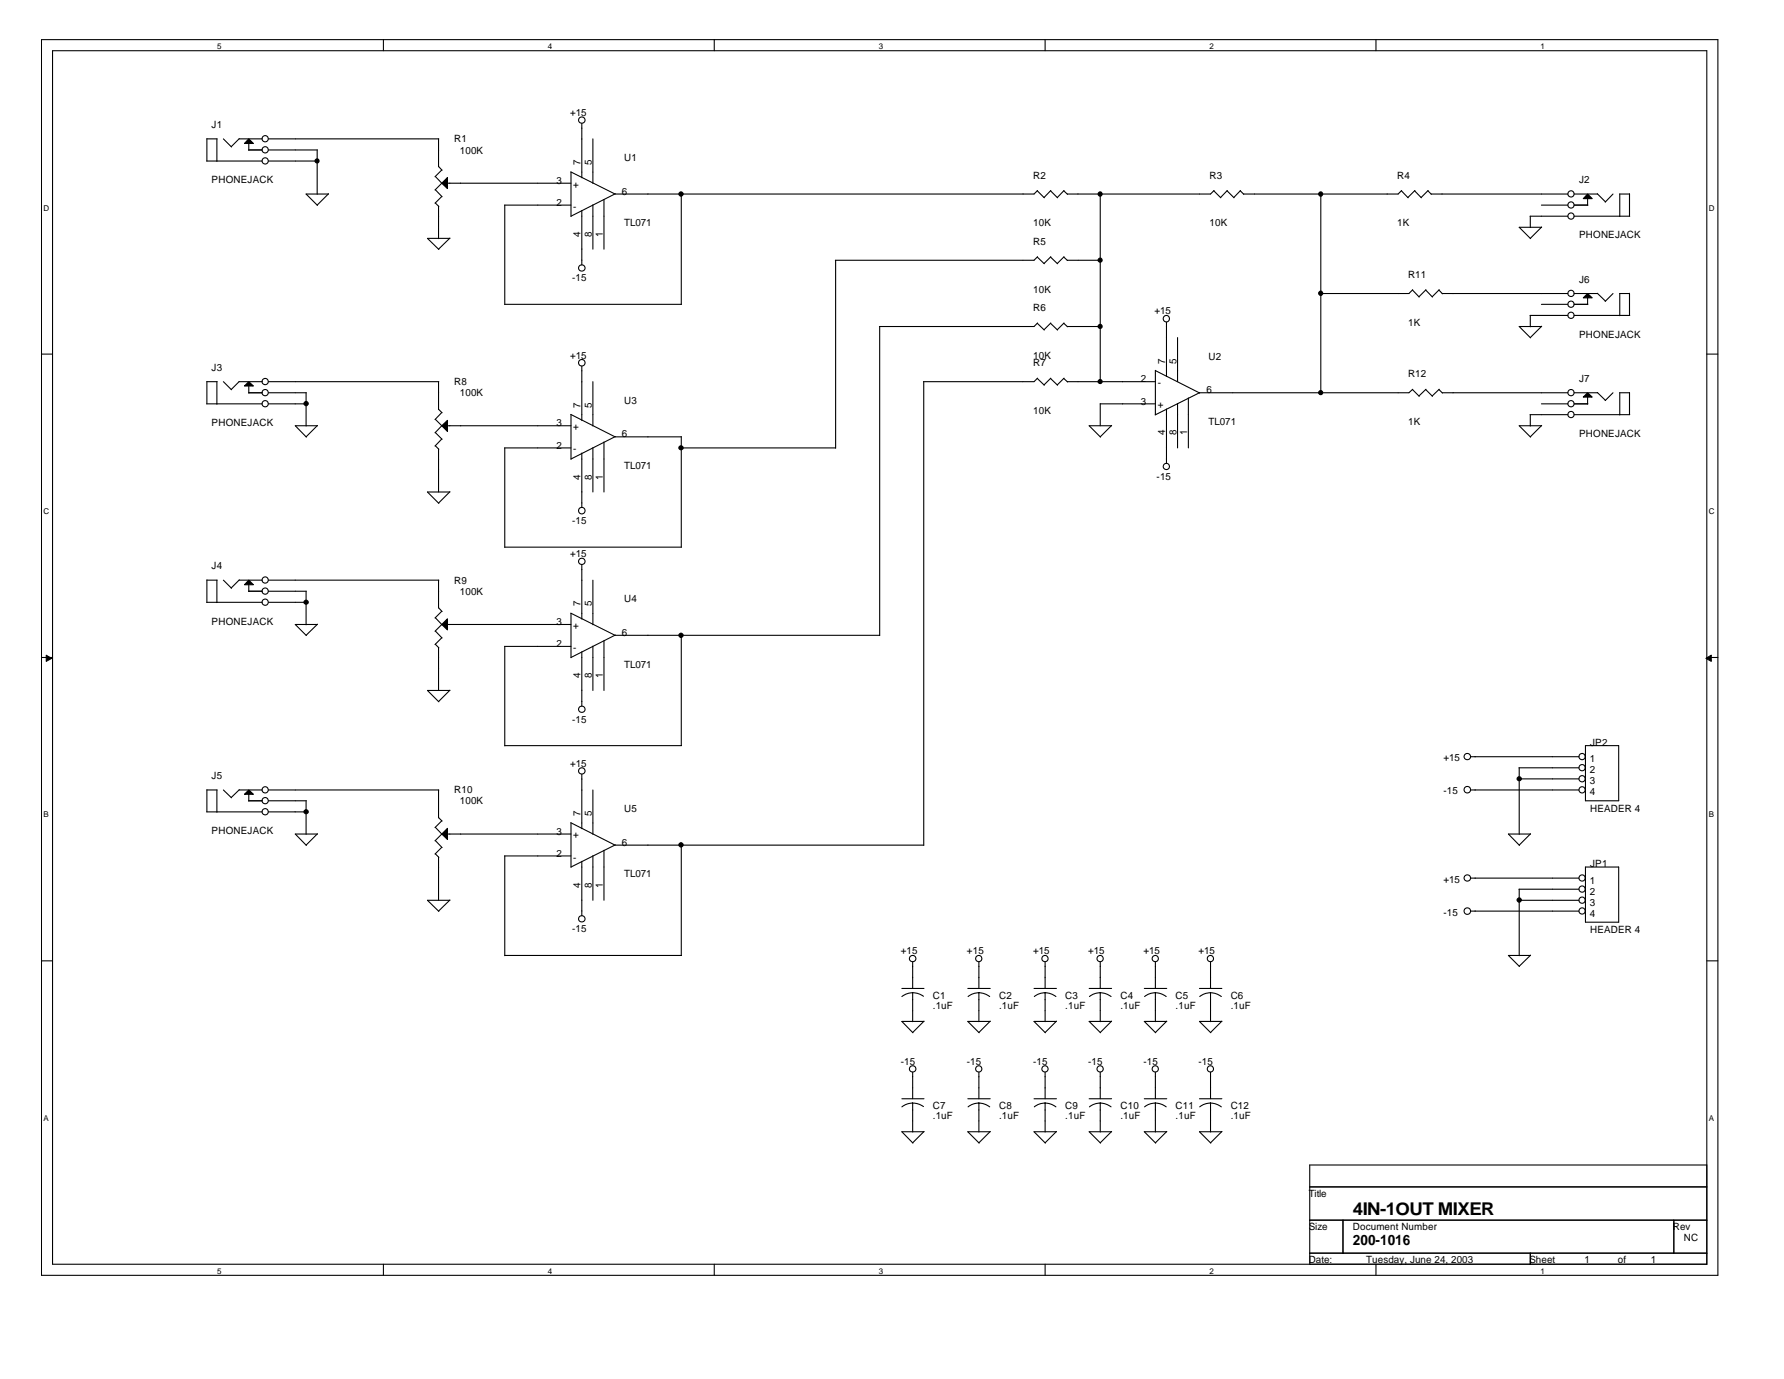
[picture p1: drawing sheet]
<svg xmlns="http://www.w3.org/2000/svg" width="279mm" height="216mm" viewBox="0 0 279 216" stroke-linecap="round" stroke-linejoin="round" font-family="sans-serif">
<g fill="none" stroke="#000" stroke-width=".17">
<path d="M6.5 6.2h262.5v193.5h-262.5zM8.2 7.9h259.1v190h-259.1zM60 6.2v1.7M91.1 19.3v8.5M111.9 6.2v1.7M163.7 6.2v1.7M215.5 6.2v1.7M32.4 25.2h8.7M32.4 21.7h1.6M32.4 21.7v3.5M34 21.7v3.6M35 21.7l1.3 1.3"/>
<path d="M37.4 21.7h3.7M37.5 21.7l-1.3 1.3M38.9 23.5h2.2M39 22.5v1M42.1 21.7h26.6M42.1 25.2h7.6M42.1 23.5h7.6M49.7 23.5v6.9M51.5 30.4h-3.6l1.8 1.8M51.5 30.3l-1.8 1.8M68.2 27.6l1 1.1M68.2 29.7l1 1.1"/>
<path d="M68.2 31.8l.5 .5M68.7 21.7v4.4M68.7 32.3v5.1M68.7 26.1l.5 .6M69.2 26.6l-1.1 1.1M69.2 28.7l-1.1 1M69.2 30.8l-1.1 1M70.1 28.7h19.3M70.5 37.3h-3.6l1.8 1.8M70.5 37.3l-1.8 1.7M79 32.1h10.4M79.1 32.1v15.6"/>
<path d="M89.4 26.9l6.9 3.5h65.6l.6-.6M89.4 26.9v7M91.1 33v8.5M92.9 21.7v7M92.9 32.1v6.9M94.6 31.2v7.8M96.4 30.3l-7 3.5M106.7 30.3v17.3M162.5 29.9l1.1 1.1M164.5 29.9l1.1 1.1M164.6 29.8l-1.1 1.1M166.6 29.9l.6 .5"/>
<path d="M166.6 29.8l-1 1.1M172.3 30.3v29.5M190.1 29.9l1.1 1.1M190.1 29.8l-.5 .6h-22.5M192.2 29.9l1.1 1.1M192.2 29.8l-1 1.1M194.2 29.9l.6 .5M194.3 29.8l-1.1 1.1M206.9 30.3v31.2M219.5 29.9l1 1.1M219.5 29.8l-.5 .6h-24.2M221.5 29.9l1.1 1.1"/>
<path d="M221.6 29.8l-1.1 1.1M223.6 29.9l.6 .5M223.7 29.8l-1.1 1.1M224.1 30.4h21.5M239.6 33.8h6M239.7 33.8v1.8M241.4 32.1h4.2M241.4 35.6h-3.5l1.8 1.8M241.4 35.5l-1.7 1.8M246.5 30.4h3.7M246.5 33.8h8.7M246.5 32.1h2.2"/>
<path d="M248.6 31.1v1.1M250.2 30.3l1.2 1.3M252.6 30.4l-1.2 1.2M253.6 30.4h1.6M253.7 30.4v3.5M255.2 30.3v3.5M6.5 55.4h1.7M32.4 59.7v3.5M32.4 59.8h1.6M34 59.8v3.5M35 59.8l1.3 1.2M37.4 59.8h3.7"/>
<path d="M37.5 59.7l-1.3 1.3M42.1 59.8h26.6M68.7 59.8v4.3M79.1 47.6h27.6M91.1 57.3v8.6M92.9 59.8v6.9M130.9 40.7v29.5M137.8 51.1v48.4M144.7 59.8v72.6M162.5 50.6l1.1 1.1M162.5 40.2l1.1 1.1M162.5 59.2l1.1 1.1"/>
<path d="M162.5 50.6l-.6 .5h-24.2M162.5 40.2l-.6 .5h-31.1M162.5 59.2l-.6 .6h-17.3M164.5 50.6l1.1 1.1M164.5 40.2l1.1 1.1M164.5 59.2l1.1 1.1M164.6 50.6l-1.1 1M164.6 40.2l-1.1 1.1M164.6 59.2l-1.1 1.1M166.6 50.6l.6 .6M166.6 40.2l.6 .6M166.6 59.2l.6 .6"/>
<path d="M166.6 50.6l-1 1M166.6 40.2l-1 1.1M166.6 59.2l-1 1.1M167.1 51.1h5.3M167.1 40.7h5.3M167.1 59.8h13.9M181 58v6.9M181 58l6.9 3.5M182.7 50.4v8.6M184.4 52.9v6.9M221.2 45.4l1.1 1.1M221.3 45.4l-.6 .6h-13.9"/>
<path d="M223.3 45.4l1 1.1M223.3 45.4l-1.1 1.1M225.4 45.4l.5 .6M225.4 45.4l-1.1 1.1M225.9 46h19.7M239.6 49.4h6M239.7 49.4v1.8M241.4 47.6h4.2M241.4 51.1h-3.5l1.8 1.8M241.4 51.1l-1.7 1.8M246.5 46h3.7M246.5 49.4h8.7"/>
<path d="M246.5 47.6h2.2M248.6 46.6v1.1M250.2 45.9l1.2 1.2M252.6 46l-1.2 1.2M253.6 46h1.6M253.7 46v3.4M255.2 45.9v3.5M267.3 55.4h1.7M32.4 63.2h8.7M38.9 61.5h2.2M39 60.4v1.1M42.1 63.2h5.9"/>
<path d="M42.1 61.5h5.9M47.9 61.5v5.2M49.7 66.7h-3.5l1.8 1.7M49.7 66.6l-1.8 1.8M68.2 65.6l1 1.1M68.2 67.7l1 1.1M68.2 69.8l.5 .5M68.7 70.3v6.7M68.7 64.1l.5 .5M69.2 64.6l-1.1 1.1M69.2 66.7l-1.1 1.1M69.2 68.7l-1.1 1.1"/>
<path d="M70.1 66.7h19.3M70.5 77h-3.6l1.8 1.8M70.5 77l-1.8 1.8M79 70.1h10.4M79.1 70.1v15.6M89.4 64.9l6.9 3.5h10.4M89.4 64.9v7M91.1 70.9v8.5M92.9 70.1v6.9M94.6 69.2v7.8M96.4 68.4l-7 3.5M106.7 70.1h24.2"/>
<path d="M106.7 68.4v17.3M172.3 63.2v3.5M172.3 63.2h8.7M174.1 66.7h-3.5l1.8 1.7M174.1 66.6l-1.8 1.8M182.7 64v8.5M184.4 63.2v6.9M186.1 62.3v7.8M221.2 61l1.1 1M221.3 60.9l-.6 .6h-32.8l-7 3.5M223.3 61l1 1M223.3 60.9l-1.1 1.1"/>
<path d="M225.4 61l.5 .5M225.4 60.9l-1.1 1.1M225.9 61.5h19.7M239.6 64.9h6M239.7 64.9v1.8M241.4 63.2h4.2M241.4 66.7h-3.5l1.8 1.7M241.4 66.6l-1.7 1.8M246.5 63.2h2.2M246.5 61.5h3.7M246.5 64.9h8.7M248.6 62.2v1.1"/>
<path d="M250.2 61.5l1.2 1.2M252.6 61.5l-1.2 1.2M253.6 61.5h1.6M253.7 61.5v3.5M255.2 61.5v3.4M32.4 94.3h8.7M32.4 90.8v3.5M32.4 90.8h1.6M34 90.8v3.5M35 90.8l1.3 1.3M37.4 90.8h3.7M37.5 90.8l-1.3 1.3"/>
<path d="M38.9 92.6h2.2M39 91.5v1.1M42.1 90.8h26.6M42.1 94.3h5.9M42.1 92.6h5.9M47.9 92.6v5.2M49.7 97.8h-3.5l1.8 1.7M49.7 97.7l-1.8 1.8M68.2 96.7l1 1.1M68.2 98.8l1 1.1M68.7 90.8v4.4M68.7 95.1l.5 .6"/>
<path d="M69.2 95.7l-1.1 1.1M69.2 97.8l-1.1 1M69.2 99.8l-1.1 1.1M70.1 97.8h19.3M79.1 85.7h27.6M89.4 96l6.9 3.5h41.5M89.4 96v7M91.1 88.4v8.5M92.9 90.8v7M96.4 99.4l-7 3.5M106.7 99.4v17.3M6.5 102.9h1.7"/>
<path d="M68.2 100.9l.5 .5M68.7 101.4v6.7M70.5 108.1h-3.6l1.8 1.8M70.5 108.1l-1.8 1.7M79 101.2h10.4M79.1 116.7h27.6M79.1 101.2v15.6M91.1 102v8.6M92.9 101.2v6.9M94.6 100.3v7.8M230.4 118.5h16.9M248.3 116.7h5.2v8.7h-5.2z"/>
<path d="M267.3 102.9h1.7M32.4 127.1h8.7M32.4 123.7h1.6M32.4 123.6v3.5M34 123.7v3.5M35 123.7l1.3 1.2M37.4 123.7h3.7M37.5 123.6l-1.3 1.3M38.9 125.4h2.2M39 124.4v1M42.1 123.7h26.6M42.1 125.4h5.9"/>
<path d="M42.1 127.1h5.8M47.9 125.4v5.2M49.7 130.6h-3.5l1.8 1.8M49.7 130.5l-1.8 1.8M68.2 129.5l1 1.1M68.2 131.6l1 1.1M68.2 133.7l.5 .5M68.7 123.7v4.3M68.7 134.2v6.8M68.7 128l.5 .5M69.2 128.5l-1.1 1.1M69.2 130.6l-1.1 1"/>
<path d="M69.2 132.7l-1.1 1M70.1 130.6h19.3M79 134h10.4M79.1 134v15.6M89.4 128.8l6.9 3.5h48.4M89.4 128.8v7M91.1 121.2v8.5M91.1 134.9v8.5M92.9 123.7v6.9M92.9 134v7M94.6 133.1v7.9M96.4 132.3l-7 3.4"/>
<path d="M106.7 132.3v17.3M230.4 137.5h16.9M230.4 123.7h16.9M237.9 139.2h9.4M237.9 120.2h9.4M237.9 121.9h9.4M237.9 120.2v10.4M237.9 139.2v10.4M239.7 130.6h-3.5l1.8 1.8M239.7 130.5l-1.8 1.8M248.3 135.7h5.2v8.7h-5.2zM6.5 150.4h1.7"/>
<path d="M70.5 141h-3.6l1.8 1.7M70.5 140.9l-1.8 1.7M79.1 149.6h27.6M141.2 154.8h3.5M142.9 155.4l.8 .1 .9 .5M142.9 155.4l-.7 .1-1 .5M142.9 150.6v4.2M142.9 155.4v4.6M144.7 159.9h-3.5l1.8 1.8M144.7 159.9l-1.8 1.8M151.6 154.8h3.5M153.3 155.4l.7 .1 1 .5"/>
<path d="M153.3 155.4l-.7 .1-1 .5M153.3 150.6v4.2M153.3 155.4v4.6M155.1 159.9h-3.5l1.7 1.8M155.1 159.9l-1.8 1.8M161.9 154.8h3.6M163.7 155.4l.7 .1 1 .5M163.7 155.4l-.8 .1-.9 .5M163.7 150.6v4.2M163.7 155.4v4.6M165.5 159.9h-3.6l1.8 1.8M165.5 159.9l-1.8 1.8"/>
<path d="M170.6 154.8h3.5M172.3 155.4l.7 .1 1 .5M172.3 155.4l-.7 .1-1 .5M172.3 150.6v4.2M172.3 155.4v4.6M174.1 159.9h-3.5l1.8 1.8M174.1 159.9l-1.8 1.8M179.2 154.8h3.5M181 155.4l.7 .1 .9 .5M181 155.4l-.8 .1-.9 .5M181 150.6v4.2M181 155.4v4.6"/>
<path d="M182.7 159.9h-3.5l1.8 1.8M182.7 159.9l-1.7 1.8M187.9 154.8h3.5M189.6 155.4l.7 .1 1 .5M189.6 155.4l-.7 .1-1 .5M189.6 150.6v4.2M189.6 155.4v4.6M191.4 159.9h-3.5l1.7 1.8M191.4 159.9l-1.8 1.8M230.4 142.6h16.9M237.9 141h9.4M239.7 149.6h-3.5l1.8 1.7"/>
<path d="M239.7 149.5l-1.8 1.8M267.3 150.4h1.7M141.2 172h3.5M142.9 172.7l.8 .1 .9 .5M142.9 172.7l-.7 .1-1 .5M142.9 167.9v4.1M142.9 172.7v4.5M144.7 177.2h-3.5l1.8 1.8M144.7 177.1l-1.8 1.8M151.6 172h3.5M153.3 172.7l.7 .1 1 .5M153.3 172.7l-.7 .1-1 .5"/>
<path d="M153.3 167.9v4.1M153.3 172.7v4.5M155.1 177.2h-3.5l1.7 1.8M155.1 177.1l-1.8 1.8M161.9 172h3.6M163.7 172.7l.7 .1 1 .5M163.7 172.7l-.8 .1-.9 .5M163.7 167.9v4.1M163.7 172.7v4.5M165.5 177.2h-3.6l1.8 1.8M165.5 177.1l-1.8 1.8M170.6 172h3.5"/>
<path d="M172.3 172.7l.7 .1 1 .5M172.3 172.7l-.7 .1-1 .5M172.3 167.9v4.1M172.3 172.7v4.5M174.1 177.2h-3.5l1.8 1.8M174.1 177.1l-1.8 1.8M179.2 172h3.5M181 172.7l.7 .1 .9 .5M181 172.7l-.8 .1-.9 .5M181 167.9v4.1M181 172.7v4.5M182.7 177.2h-3.5l1.8 1.8"/>
<path d="M182.7 177.1l-1.7 1.8M187.9 172h3.5M189.6 172.7l.7 .1 1 .5M189.6 172.7l-.7 .1-1 .5M189.6 167.9v4.1M189.6 172.7v4.5M191.4 177.2h-3.5l1.7 1.8M191.4 177.1l-1.8 1.8M60 197.9v1.8M111.9 197.9v1.8M163.7 197.9v1.8M205.1 185.8h62.2"/>
<path d="M205.1 191h62.2M205.1 196.2h62.2M210.3 191v5.2M215.5 197.9v1.8M239.7 196.2v1.7M262.1 191v5.2M267.3 182.4h-62.2v15.5"/>
<circle cx="91.1" cy="18.8" r=".5"/>
<circle cx="41.5" cy="21.7" r=".49"/>
<circle cx="41.5" cy="23.5" r=".49"/>
<circle cx="41.5" cy="25.2" r=".49"/>
<circle cx="246" cy="33.8" r=".49"/>
<circle cx="246" cy="30.4" r=".49"/>
<circle cx="246" cy="32.1" r=".49"/>
<circle cx="41.5" cy="59.7" r=".49"/>
<circle cx="91.1" cy="56.8" r=".51"/>
<circle cx="91.1" cy="42" r=".5"/>
<circle cx="182.7" cy="49.9" r=".5"/>
<circle cx="246" cy="49.4" r=".49"/>
<circle cx="246" cy="45.9" r=".49"/>
<circle cx="246" cy="47.6" r=".49"/>
<circle cx="41.5" cy="61.5" r=".49"/>
<circle cx="41.5" cy="63.2" r=".49"/>
<circle cx="91.1" cy="80" r=".51"/>
<circle cx="182.7" cy="73" r=".49"/>
<circle cx="246" cy="64.9" r=".49"/>
<circle cx="246" cy="61.5" r=".49"/>
<circle cx="246" cy="63.2" r=".49"/>
<circle cx="41.5" cy="90.8" r=".49"/>
<circle cx="41.5" cy="92.5" r=".49"/>
<circle cx="41.5" cy="94.3" r=".49"/>
<circle cx="91.1" cy="87.9" r=".5"/>
<circle cx="91.1" cy="111" r=".5"/>
<circle cx="229.8" cy="118.5" r=".5"/>
<circle cx="247.8" cy="118.5" r=".49"/>
<circle cx="41.5" cy="125.4" r=".49"/>
<circle cx="41.5" cy="123.7" r=".49"/>
<circle cx="41.5" cy="127.1" r=".49"/>
<circle cx="91.1" cy="120.7" r=".5"/>
<circle cx="229.8" cy="123.6" r=".51"/>
<circle cx="229.8" cy="137.5" r=".5"/>
<circle cx="247.8" cy="137.5" r=".49"/>
<circle cx="247.8" cy="123.7" r=".49"/>
<circle cx="247.8" cy="120.2" r=".49"/>
<circle cx="247.8" cy="139.2" r=".49"/>
<circle cx="247.8" cy="121.9" r=".49"/>
<circle cx="91.1" cy="143.9" r=".5"/>
<circle cx="142.9" cy="150.1" r=".5"/>
<circle cx="153.3" cy="150.1" r=".49"/>
<circle cx="163.7" cy="150.1" r=".49"/>
<circle cx="172.3" cy="150.1" r=".49"/>
<circle cx="180.9" cy="150.1" r=".49"/>
<circle cx="189.6" cy="150.1" r=".49"/>
<circle cx="229.8" cy="142.6" r=".51"/>
<circle cx="247.8" cy="142.6" r=".49"/>
<circle cx="247.8" cy="140.9" r=".49"/>
<circle cx="142.9" cy="167.3" r=".5"/>
<circle cx="153.3" cy="167.3" r=".49"/>
<circle cx="163.7" cy="167.3" r=".49"/>
<circle cx="172.3" cy="167.3" r=".49"/>
<circle cx="180.9" cy="167.3" r=".49"/>
<circle cx="189.6" cy="167.3" r=".49"/>
</g>
<g fill="#000" stroke="#000" stroke-width=".16">
<path d="M7.2 102.6l.9 .5-.9 .4z" fill-rule="evenodd"/>
<path d="M267.2 103.1l.8-.5v.9z" fill-rule="evenodd"/>
</g>
<g fill="#000" stroke="#000" stroke-width=".17">
<path d="M39 21.7l.7 .8h-1.4z" fill-rule="evenodd"/>
<path d="M69.2 28.7l.9-.9v1.7z" fill-rule="evenodd"/>
<path d="M248.6 30.4l.8 .7h-1.4z" fill-rule="evenodd"/>
<path d="M39 59.8l.7 .6h-1.4z" fill-rule="evenodd"/>
<path d="M248 46.6l.6-.6 .8 .6z" fill-rule="evenodd"/>
<path d="M69.2 66.7l.9-.9v1.7z" fill-rule="evenodd"/>
<path d="M248 62.2l.6-.7 .8 .7z" fill-rule="evenodd"/>
<path d="M39 90.8l.7 .7h-1.4z" fill-rule="evenodd"/>
<path d="M69.2 97.8l.9-.9v1.7z" fill-rule="evenodd"/>
<path d="M39 123.7l.7 .7h-1.4z" fill-rule="evenodd"/>
<path d="M70.1 129.7v1.7l-.9-.8z" fill-rule="evenodd"/>
<circle cx="49.7" cy="25.2" r=".32"/>
<circle cx="106.7" cy="30.4" r=".33"/>
<circle cx="172.3" cy="30.4" r=".33"/>
<circle cx="206.8" cy="30.4" r=".33"/>
<circle cx="172.3" cy="59.7" r=".32"/>
<circle cx="172.3" cy="51.1" r=".32"/>
<circle cx="172.3" cy="40.7" r=".32"/>
<circle cx="206.8" cy="45.9" r=".33"/>
<circle cx="47.9" cy="63.2" r=".33"/>
<circle cx="106.7" cy="70.1" r=".33"/>
<circle cx="206.8" cy="61.5" r=".32"/>
<circle cx="48" cy="94.3" r=".33"/>
<circle cx="106.7" cy="99.5" r=".33"/>
<circle cx="48" cy="127.1" r=".33"/>
<circle cx="106.7" cy="132.3" r=".33"/>
<circle cx="237.9" cy="121.9" r=".33"/>
<circle cx="237.9" cy="140.9" r=".33"/>
</g>
<text font-size="2.8" x="211.9" y="190.3">4IN-1OUT MIXER</text>
<text font-size="2.2" x="211.9" y="195">200-1016</text>
<g font-size="1.6">
<text x="33.1" y="20.1">J1</text>
<text x="71.1" y="22.3">R1</text>
<text x="89.3" y="18.2">+15</text>
<text x="33.1" y="28.7">PHONEJACK</text>
<text x="72" y="24">100K</text>
<text x="87.2" y="28.8">3</text>
<text x="89.8" y="29.4">+</text>
<text x="90.9" y="25.9" transform="rotate(-90 90.9 25.9)">7</text>
<text x="92.7" y="25.9" transform="rotate(-90 92.7 25.9)">5</text>
<text x="97.7" y="25.2">U1</text>
<text x="161.8" y="28">R2</text>
<text x="189.4" y="28">R3</text>
<text x="218.8" y="28">R4</text>
<text x="247.3" y="28.7">J2</text>
<text x="87.2" y="32.2">2</text>
<text x="89.8" y="32.9">-</text>
<text x="97.4" y="30.5">6</text>
<text x="97.7" y="35.4">TL071</text>
<text x="161.8" y="35.4">10K</text>
<text x="189.4" y="35.4">10K</text>
<text x="218.8" y="35.4">1K</text>
<text x="90.9" y="37.1" transform="rotate(-90 90.9 37.1)">4</text>
<text x="92.7" y="37.1" transform="rotate(-90 92.7 37.1)">8</text>
<text x="94.4" y="37.1" transform="rotate(-90 94.4 37.1)">1</text>
<text x="161.8" y="38.4">R5</text>
<text x="247.3" y="37.3">PHONEJACK</text>
<text x="89.6" y="44.1">-15</text>
<text x="161.8" y="45.8">10K</text>
<text x="220.5" y="43.6">R11</text>
<text x="247.3" y="44.2">J6</text>
<text x="161.8" y="48.7">R6</text>
<text x="180.8" y="49.2">+15</text>
<text x="220.5" y="51">1K</text>
<text x="247.3" y="52.9">PHONEJACK</text>
<text x="33.1" y="58">J3</text>
<text x="89.3" y="56.2">+15</text>
<text x="161.8" y="56.2">10K</text>
<text x="161.8" y="57.4">R7</text>
<text x="178.7" y="59.9">2</text>
<text x="182.5" y="56.9" transform="rotate(-90 182.5 56.9)">7</text>
<text x="184.2" y="56.9" transform="rotate(-90 184.2 56.9)">5</text>
<text x="189.3" y="56.3">U2</text>
<text x="220.5" y="59.1">R12</text>
<text x="247.3" y="59.8">J7</text>
<text x="71.1" y="60.3">R8</text>
<text x="72" y="62">100K</text>
<text x="90.9" y="63.8" transform="rotate(-90 90.9 63.8)">7</text>
<text x="92.7" y="63.8" transform="rotate(-90 92.7 63.8)">5</text>
<text x="97.7" y="63.2">U3</text>
<text x="161.8" y="64.8">10K</text>
<text x="178.7" y="63.3">3</text>
<text x="181.3" y="63.9">+</text>
<text x="181.3" y="60.5">-</text>
<text x="188.9" y="61.6">6</text>
<text x="33.1" y="66.7">PHONEJACK</text>
<text x="87.2" y="66.8">3</text>
<text x="87.2" y="70.2">2</text>
<text x="89.8" y="67.4">+</text>
<text x="89.8" y="70.8">-</text>
<text x="97.4" y="68.5">6</text>
<text x="182.5" y="68.2" transform="rotate(-90 182.5 68.2)">4</text>
<text x="184.2" y="68.2" transform="rotate(-90 184.2 68.2)">8</text>
<text x="185.9" y="68.2" transform="rotate(-90 185.9 68.2)">1</text>
<text x="189.3" y="66.5">TL071</text>
<text x="220.5" y="66.5">1K</text>
<text x="247.3" y="68.4">PHONEJACK</text>
<text x="90.9" y="75.1" transform="rotate(-90 90.9 75.1)">4</text>
<text x="92.7" y="75.1" transform="rotate(-90 92.7 75.1)">8</text>
<text x="94.4" y="75.1" transform="rotate(-90 94.4 75.1)">1</text>
<text x="97.7" y="73.4">TL071</text>
<text x="181.1" y="75.1">-15</text>
<text x="89.6" y="82.1">-15</text>
<text x="33.1" y="89.2">J4</text>
<text x="89.3" y="87.2">+15</text>
<text x="71.1" y="91.4">R9</text>
<text x="72" y="93.1">100K</text>
<text x="90.9" y="95" transform="rotate(-90 90.9 95)">7</text>
<text x="92.7" y="95" transform="rotate(-90 92.7 95)">5</text>
<text x="97.7" y="94.3">U4</text>
<text x="33.1" y="97.8">PHONEJACK</text>
<text x="87.2" y="97.9">3</text>
<text x="87.2" y="101.3">2</text>
<text x="89.8" y="98.5">+</text>
<text x="89.8" y="101.9">-</text>
<text x="97.4" y="99.6">6</text>
<text x="90.9" y="106.2" transform="rotate(-90 90.9 106.2)">4</text>
<text x="92.7" y="106.2" transform="rotate(-90 92.7 106.2)">8</text>
<text x="94.4" y="106.2" transform="rotate(-90 94.4 106.2)">1</text>
<text x="97.7" y="104.5">TL071</text>
<text x="89.6" y="113.2">-15</text>
<text x="226.1" y="119.2">+15</text>
<text x="249" y="119.3">1</text>
<text x="249" y="116.8">JP2</text>
<text x="33.1" y="122">J5</text>
<text x="71.1" y="124.2">R10</text>
<text x="72" y="125.9">100K</text>
<text x="89.3" y="120.1">+15</text>
<text x="226.1" y="124.4">-15</text>
<text x="249" y="121.1">2</text>
<text x="249" y="122.8">3</text>
<text x="249" y="124.5">4</text>
<text x="33.1" y="130.6">PHONEJACK</text>
<text x="87.2" y="130.7">3</text>
<text x="89.8" y="131.3">+</text>
<text x="90.9" y="127.8" transform="rotate(-90 90.9 127.8)">7</text>
<text x="92.7" y="127.8" transform="rotate(-90 92.7 127.8)">5</text>
<text x="97.7" y="127.1">U5</text>
<text x="249" y="127.1">HEADER 4</text>
<text x="87.2" y="134.1">2</text>
<text x="89.8" y="134.7">-</text>
<text x="97.4" y="132.4">6</text>
<text x="97.7" y="137.3">TL071</text>
<text x="249" y="135.8">JP1</text>
<text x="90.9" y="139" transform="rotate(-90 90.9 139)">4</text>
<text x="92.7" y="139" transform="rotate(-90 92.7 139)">8</text>
<text x="94.4" y="139" transform="rotate(-90 94.4 139)">1</text>
<text x="226.1" y="138.2">+15</text>
<text x="226.1" y="143.4">-15</text>
<text x="249" y="138.3">1</text>
<text x="249" y="140.1">2</text>
<text x="249" y="141.8">3</text>
<text x="249" y="143.5">4</text>
<text x="89.6" y="146">-15</text>
<text x="141.1" y="149.4">+15</text>
<text x="151.4" y="149.4">+15</text>
<text x="161.8" y="149.4">+15</text>
<text x="170.4" y="149.4">+15</text>
<text x="179.1" y="149.4">+15</text>
<text x="187.7" y="149.4">+15</text>
<text x="249" y="146.1">HEADER 4</text>
<text x="146.1" y="156.3">C1</text>
<text x="146.1" y="157.9">.1uF</text>
<text x="156.5" y="156.3">C2</text>
<text x="156.5" y="157.9">.1uF</text>
<text x="166.8" y="156.3">C3</text>
<text x="166.8" y="157.9">.1uF</text>
<text x="175.5" y="156.3">C4</text>
<text x="175.5" y="157.9">.1uF</text>
<text x="184.1" y="156.3">C5</text>
<text x="184.1" y="157.9">.1uF</text>
<text x="192.7" y="156.3">C6</text>
<text x="192.7" y="157.9">.1uF</text>
<text x="141.1" y="166.7">-15</text>
<text x="151.4" y="166.7">-15</text>
<text x="161.8" y="166.7">-15</text>
<text x="170.4" y="166.7">-15</text>
<text x="179.1" y="166.7">-15</text>
<text x="187.7" y="166.7">-15</text>
<text x="146.1" y="173.6">C7</text>
<text x="156.5" y="173.6">C8</text>
<text x="166.8" y="173.6">C9</text>
<text x="175.5" y="173.6">C10</text>
<text x="184.1" y="173.6">C11</text>
<text x="192.7" y="173.6">C12</text>
<text x="146.1" y="175.2">.1uF</text>
<text x="156.5" y="175.2">.1uF</text>
<text x="166.8" y="175.2">.1uF</text>
<text x="175.5" y="175.2">.1uF</text>
<text x="184.1" y="175.2">.1uF</text>
<text x="192.7" y="175.2">.1uF</text>
<text x="205" y="187.4">Title</text>
<text x="205" y="192.6">Size</text>
<text x="205" y="197.8">Date:</text>
<text x="211.9" y="192.6">Document Number</text>
<text x="214" y="197.8">Tuesday, June 24, 2003</text>
<text x="239.5" y="197.8">Sheet</text>
<text x="248.2" y="197.8">1</text>
<text x="253.4" y="197.8">of</text>
<text x="258.5" y="197.8">1</text>
<text x="262" y="192.6">Rev</text>
<text x="263.7" y="194.4">NC</text>
</g>
<g font-size="1.3">
<text x="34" y="7.7">5</text>
<text x="85.8" y="7.7">4</text>
<text x="137.6" y="7.7">3</text>
<text x="189.4" y="7.7">2</text>
<text x="241.3" y="7.7">1</text>
<text x="6.8" y="33">D</text>
<text x="267.6" y="33">D</text>
<text x="6.8" y="80.5">C</text>
<text x="267.6" y="80.5">C</text>
<text x="6.8" y="128">B</text>
<text x="267.6" y="128">B</text>
<text x="6.8" y="175.5">A</text>
<text x="267.6" y="175.5">A</text>
<text x="34" y="199.4">5</text>
<text x="85.8" y="199.4">4</text>
<text x="137.6" y="199.4">3</text>
<text x="189.4" y="199.4">2</text>
<text x="241.3" y="199.4">1</text>
</g>
</svg>
